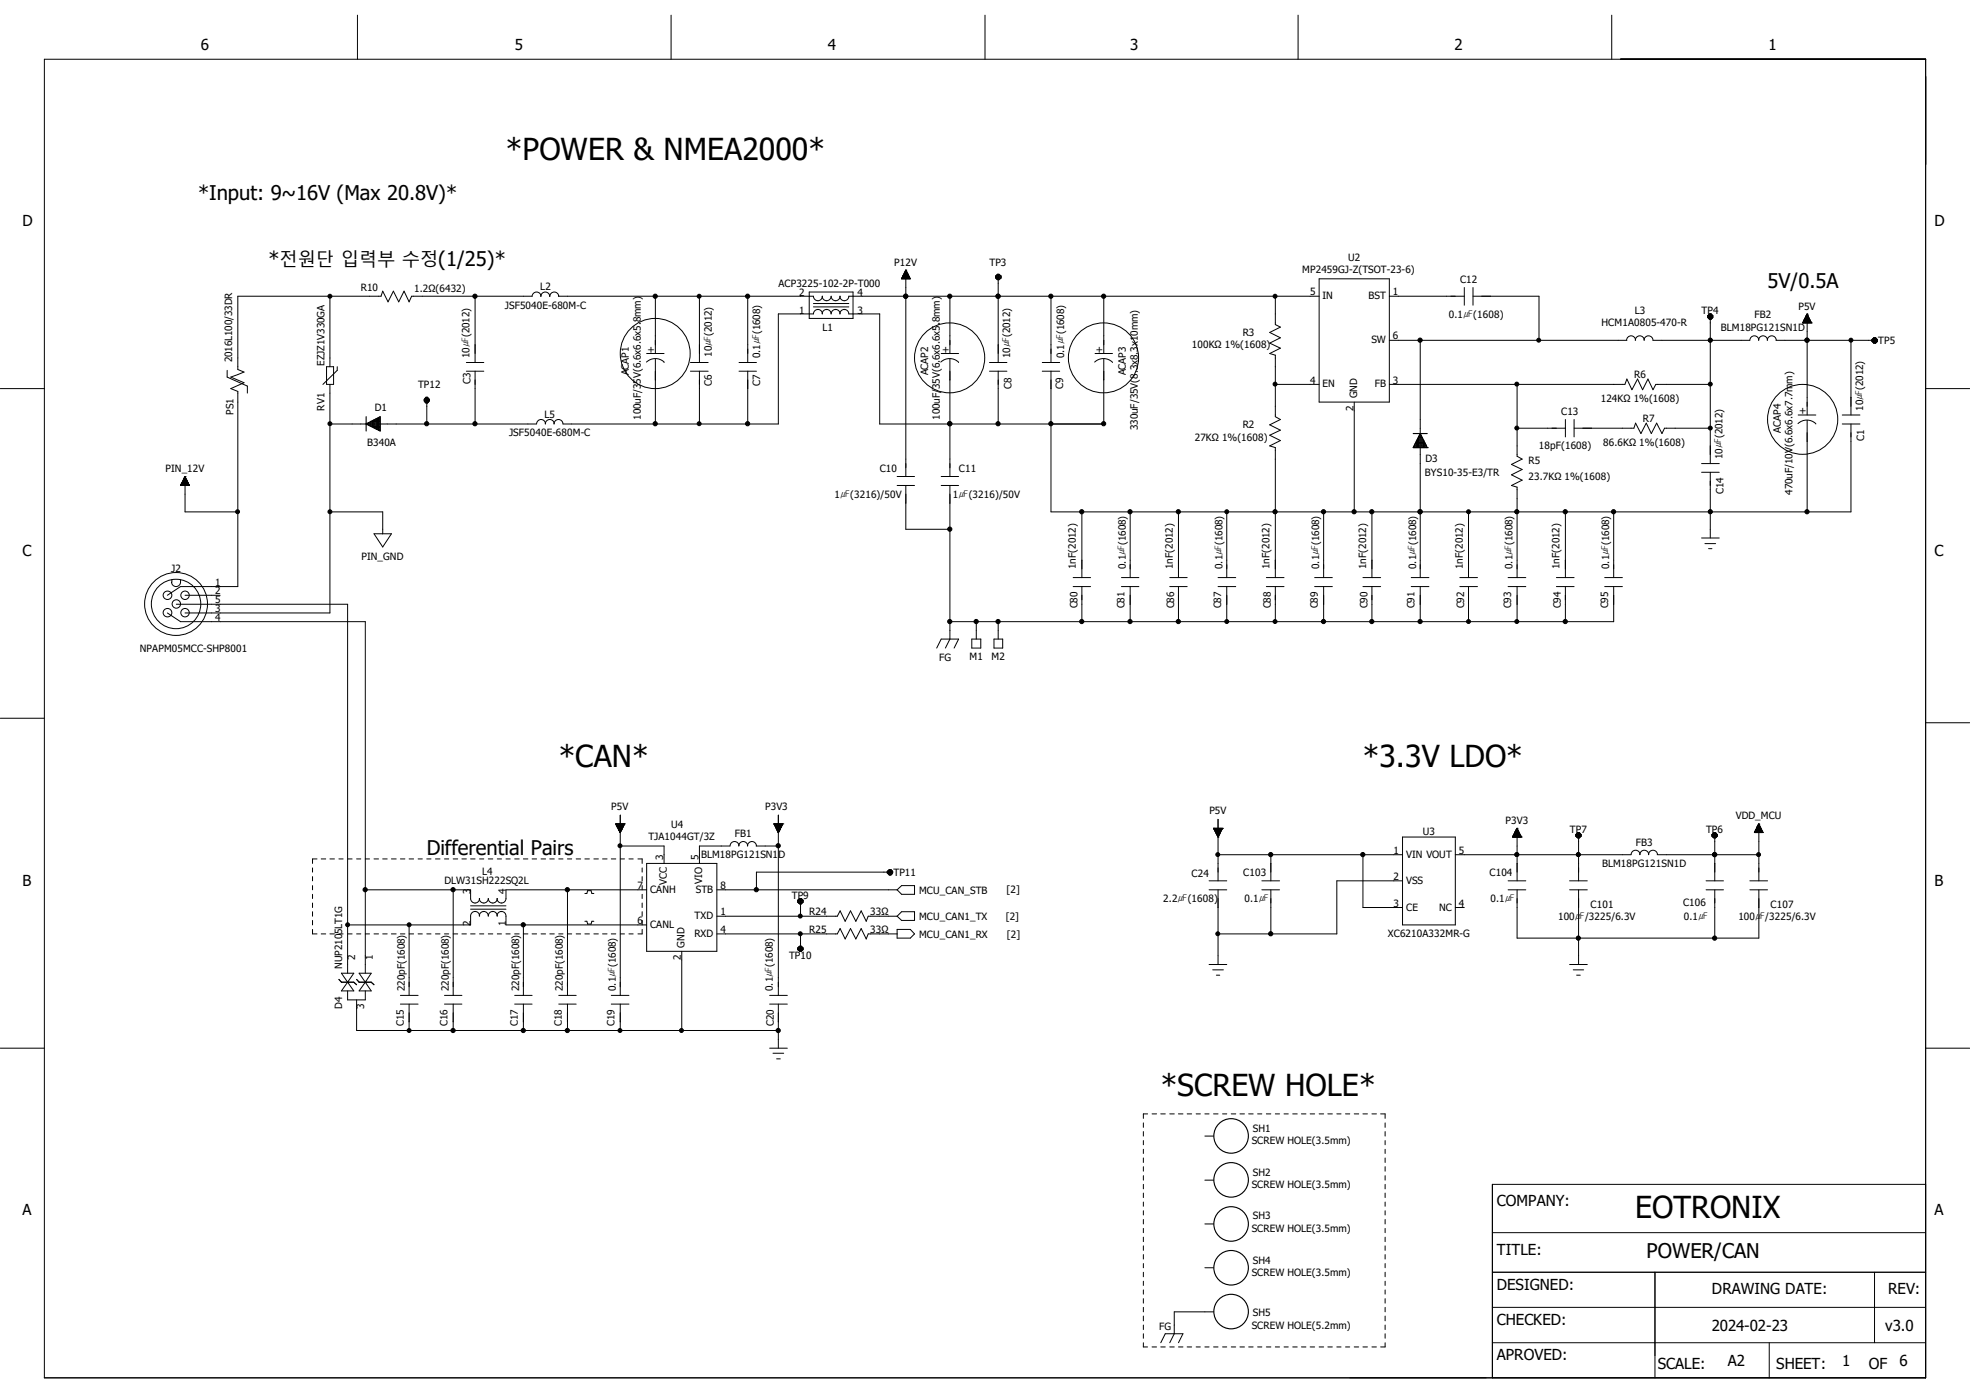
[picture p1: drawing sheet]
<svg xmlns="http://www.w3.org/2000/svg" width="297mm" height="210mm" viewBox="0 0 297 210" stroke-linecap="round" stroke-linejoin="round" font-family="sans-serif">
<g fill="none" stroke="#000" stroke-width=".15">
<path d="M6.7 8.9h283.6v198.8h-283.6zM53.9 2.3v6.6M101.2 2.3v6.6M148.5 2.3v6.6M195.7 2.3v6.6M243 2.3v6.6M0 58.6h6.7M34.2 55.8v1.1l3.1 1.3v1.1M49.2 55.3h1.1v2.7h-1.1zM49.7 58v34.4h-21.8M49.7 44.7v10.6M50.8 55.3v.5l-2.1 2.2"/>
<path d="M64.2 59.9h.3M64.2 59.9l-.2 .3M64.2 59.9v.8M64.3 59.9v4M64.5 59.9l.2 .3M64.5 59.9v.8M70.3 54.7h2.6M70.3 56h2.6M71.6 44.7v10M71.6 56v7.9M84.2 44.7a.68 .68 0 0 0-.6-.7 .68 .68 0 0 0-.7 .7 .68 .68 0 0 0-.7-.7 .68 .68 0 0 0-.7 .7 .66 .66 0 0 0-.6-.7 .66 .66 0 0 0-.7 .7h-18.1l-.4 .8-.8-1.6-.8 1.6-.8-1.6-.8 1.6-.8-1.6-.3 .8h-21.5v11l.9 .4-2 .8 2 .8-2 .9 1.1 .4v29.4h-8.7l-2 1.3M84.2 44.7h38.4a.66 .66 0 0 0 .7 .6 .66 .66 0 0 0 .7-.6 .68 .68 0 0 0 .6 .6 .68 .68 0 0 0 .7-.6 .66 .66 0 0 0 .7 .6 .66 .66 0 0 0 .6-.6 .68 .68 0 0 0 .7 .6 .68 .68 0 0 0 .7-.6h70.9"/>
<path d="M97.5 54.6a1.84 1.84 0 0 1 2.6 .1M97.5 53.3h2.6M98.8 44.7v8.6M98.8 54.1v9.8M104.1 54.7h2.7M104.1 56h2.7M105.5 44.7v10M105.5 56v7.9M111.4 54.7h2.6M111.4 56h2.6M112.7 44.7v10M112.7 56v7.9"/>
<path d="M122 44h6.6v4h-6.6zM122.6 45.8h5.4M122.6 46.3h5.4M123.3 46.7a.57 .57 0 0 0-.7 .6h-5.3v16.6h-32.4a.68 .68 0 0 0-.7-.7 .68 .68 0 0 0-.7 .7M123.3 46.7a.68 .68 0 0 1 .7 .6M124.6 46.7a.57 .57 0 0 0-.6 .6M124.6 46.7a.68 .68 0 0 1 .7 .6 .61 .61 0 0 1 .7-.6M126 46.7a.68 .68 0 0 1 .7 .6M127.3 46.7a.57 .57 0 0 0-.7 .6M127.3 46.7a.68 .68 0 0 1 .7 .6h4.6v16.6h33.8v-9.8M135.9 42h1.3M135.9 42h.1"/>
<path d="M136 41.9h1.2M136 42h1.2M136 41.9v.1M136 41.9h1.1M136.1 41.8h1M136.1 41.7h1M136.1 41.6h.9v.4M136.1 41.5v.5M136.2 41.5h.7M136.2 41.5h.8M136.2 41.4v.6M136.2 41.4h.7v.6"/>
<path d="M136.3 41.4h.6v.6M136.3 41.3v.7M136.3 41.3h.6M136.3 41.2v.8M136.4 41.2h.4M136.4 41.1v.9M136.4 41.1h.3M136.5 40.9h.2v1.1M136.5 40.9h.2M136.5 40.9v1.1M136.5 40.9h.1M136.5 40.8v1.2"/>
<path d="M136.6 40.7h.1M136.6 44.7h.1M136.6 40.7l.6 1.3h-1.3M136.6 40.7v31.1M136.6 40.7l-.7 1.3M136.6 40.8v1.2M136.7 41h-.3v1M136.7 41v1M136.8 41.1v.9M136.9 41.2v.8M137 41.6h-.9v.4M137.1 41.7h-1v.3"/>
<path d="M137.1 41.7v.3M137.1 41.8v.2M137.2 41.9v.1M141.8 54.6a1.89 1.89 0 0 1 2.7 .1M141.9 53.3h2.6M143.2 44.7v8.6M143.2 54.1v17.7M149.2 54.7h2.6M149.2 56h2.6M150.1 41.9l.3 .3M150.1 41.6v.3M150.1 41.9h.8"/>
<path d="M150.1 41.8h.8M150.1 41.6h.8M150.2 42h.6M150.4 41.4h.2M150.4 42.2h.2M150.4 41.4l-.3 .2M150.4 41.4v.8M150.5 44.7h.1M150.5 41.4v13.3M150.5 56v7.9M150.6 41.4l.3 .2M150.6 41.4v.8"/>
<path d="M150.7 42v-.5h-.5v.6M150.9 41.6v.3M150.9 41.9l-.3 .3M157.1 54.7h2.7M157.1 56h2.7M158.5 44.7v10M158.5 56v21.2h120.6v-13.3M165 54.6a1.89 1.89 0 0 1 2.7 .1M165.1 53.3h2.6M166.4 44.7v8.6M192.3 58h6.6M192.3 44.7v4.2l.7 .4-1.6 .8 1.6 .8-1.6 .8 1.6 .8-1.6 .8 .9 .3v9.2l.7 .4-1.6 .9 1.6 .8-1.6 .7 1.6 .8-1.6 .8 .9 .3v19.6"/>
<path d="M198.9 42h10.6v18.6h-10.6zM209.5 44.7h11.3M209.5 58h35.5l.3-.9 .7 1.7 .9-1.7 .7 1.7 .9-1.7 .7 1.7 .4-.8h8.3M209.5 51.3h35.8M214.1 51.3v14.1M220.8 43.3v2.7M222.1 44.7h9.9v6.6M222.1 43.3v2.7M228.7 58v10.8l.8 .4-1.6 .8 1.6 .8-1.6 .8 1.6 .8-1.6 .8 .8 .2v13.7M245.2 51.3a.68 .68 0 0 1 .7-.7 .68 .68 0 0 1 .7 .7 .66 .66 0 0 1 .6-.7 .66 .66 0 0 1 .7 .7M247.9 51.3a.68 .68 0 0 1 .7-.7 .68 .68 0 0 1 .6 .7h14.6a.66 .66 0 0 1 .7-.7 .66 .66 0 0 1 .6 .7 .66 .66 0 0 1 .7-.7 .66 .66 0 0 1 .6 .7 .66 .66 0 0 1 .7-.7 .66 .66 0 0 1 .7 .7M257.5 47.9l.2 .2"/>
<path d="M257.5 47.6v.3M257.5 47.9h.7M257.5 47.7h.7M257.5 47.6h.7M257.6 48h.5M257.7 47.3h.3M257.7 48.1h.3M257.7 47.3l-.2 .3M257.7 47.3v.8M257.9 51.3h.1M257.9 47.3v22.6M258 47.3l.2 .3"/>
<path d="M258 47.3v.8M258.1 48v-.5h-.5v.5M258.2 47.6v.3M258.2 47.9l-.2 .2M267.8 51.3h15.2M271.8 48.7h.1M271.8 48.7h1.3M271.8 48.6h1.3M271.8 48.6h1.2M271.8 48.6v.1M271.9 48.6h1.1v.1M271.9 48.7v-.2h1.1v.2"/>
<path d="M271.9 48.4h1.1M271.9 48.7v-.4h1v.4M271.9 48.3h1M272 48.3h.9M272 48.2v.5M272 48.2h.8M272 48.1v.6M272.1 48.1h.7M272.1 48h.7M272.2 48h.5M272.2 48.7v-.8h.5v.8M272.2 47.8h.5v.9"/>
<path d="M272.3 47.7h.3M272.3 47.6h.3M272.3 47.6v1.1M272.3 47.6h.2M272.4 47.5h.1M272.4 47.5v1.2M272.5 47.4h.1M272.5 51.3h.1M272.5 47.3v15.3M272.5 47.3l.6 1.4M272.5 47.3l-.7 1.4M272.5 47.4l-.1 1.3"/>
<path d="M272.5 47.5v1.2M272.6 47.6v1.1M272.6 47.7h-.4v1M272.6 47.7v1M272.7 47.8h-.5v.9M272.8 48h-.7v.7M272.8 48v.7M272.8 48.1v.6M272.9 48.2v.5M273.1 48.7h.1M279.1 51.3v11.3M282.2 51.5l.3 .2"/>
<path d="M282.2 51.2v.3M282.2 51.5h.8M282.2 51.2h.8M282.5 51.7h.3M282.5 50.9l-.3 .3M282.5 50.9h.3M282.5 50.9v.8M282.6 50.9v.8M282.8 50.9l.2 .3M282.8 50.9v.8M282.9 51.6v-.5h-.5v.5h.6M283 51.2v.3"/>
<path d="M283 51.5l-.2 .2M290.3 58.6h6.7M27.3 73.2v-.1h1.2v.1M27.3 73.1h1.2M27.3 73h1.2v.2M27.3 73v.2M27.3 73h1.1M27.3 72.9h1.1v.3M27.3 72.9v.3M27.4 72.9h1M27.4 73.2v-.4h1v.4M27.4 72.8h1"/>
<path d="M27.5 72.7h.8v.5M27.5 72.7v.5M27.5 72.6h.8M27.5 72.6h.8v.6M27.5 72.6v.6M27.6 72.6h.6M27.6 72.5h.6v.7M27.6 72.4h.6v.8M27.7 72.3h.4v.9M27.7 72.2v1M27.7 72.2h.4M27.7 72.2h.3v1"/>
<path d="M27.7 72.1v1.1M27.8 72.1h.2M27.8 72.1h.2v1.1M27.8 72v1.2M27.8 72h.2M27.9 72v1.2M27.9 71.8h.1M27.9 71.8l-.7 1.4h1.3M27.9 71.8v5.4h8M27.9 71.8l.6 1.4M27.9 71.9v1.3M28.2 72.3h-.6v.9"/>
<path d="M28.2 72.4h-.6v.8M49.7 63.9h5.5M49.7 77.2h8v3.3M57.3 63.9h23.6M64 60.2v.3M64 60.5l.2 .2M64 60.5h.7M64 60.3h.7M64 60.2h.7M64.1 60.1h.5v.5h-.5M64.1 60v.6M64.2 60.7h.3"/>
<path d="M64.7 60.5l-.2 .2M64.7 60.2v.3M80.9 63.9a.66 .66 0 0 1 .7-.7 .66 .66 0 0 1 .6 .7M82.2 63.9a.66 .66 0 0 1 .7-.7 .66 .66 0 0 1 .6 .7M135.3 71.8h2.6M135.3 73.2h2.6M136.6 73.2v6.6h6.6M141.9 71.8h2.6M141.9 73.2h2.6M143.2 63.9h.1M143.2 73.2v23.2l-.7 1.3M163.1 77.2v9.9"/>
<path d="M170.4 77.2v9.9M177.7 77.2v9.9M185 77.2v9.9M192.3 77.2h.1M199.6 77.2v9.9M204.2 60.6v16.6M206.8 77.2v9.9M214.1 77.2h.1M214.1 67.5v19.6M221.4 77.2v9.9M228.7 77.2h.1M228.7 64.6h7.3"/>
<path d="M236 63.2v2.7M236 77.2v9.9M237.3 64.6h9l.3-.8 .8 1.6 .8-1.6 .8 1.6 .8-1.6 .8 1.6 .4-.8h6.9M237.3 63.2v2.7M243.3 77.2v9.9M256.5 71.2h2.7M256.5 69.9h2.7M257.9 77.2h.1M257.9 71.2v9.9M271.1 63.9a1.89 1.89 0 0 1 2.7 0M271.1 62.6h2.7M272.5 63.4v13.8"/>
<path d="M277.7 63.9h2.7M277.7 62.6h2.7M25.2 92.4l2 1.3h27.9v53M25.9 87.4v.4a.66 .66 0 0 0 .7 .6 .66 .66 0 0 0 .6-.6v-.4M26.6 91.1h25.8v55.6M27.9 89.7h5.3M56.4 80.5h2.6l-1.3 2zM141.2 97.7l.7-1.3h2.6l-.7 1.3M146.5 96.4h1.4v1.3h-1.4zM147.2 93.7v2.7M149.9 96.4h1.3v1.3h-1.3zM150.5 93.7v2.7"/>
<path d="M161.8 88.4h2.6M161.8 87.1h2.6M163.1 88.4v5.3M169.1 88.4h2.6M169.1 87.1h2.6M170.4 88.4v5.3M176.4 88.4h2.6M176.4 87.1h2.6M177.7 88.4v5.3M183.6 88.4h2.7M183.6 87.1h2.7M185 88.4v5.3"/>
<path d="M190.9 88.4h2.7M190.9 87.1h2.7M192.3 88.4v5.3M198.2 88.4h2.7M198.2 87.1h2.7M199.6 88.4v5.3M205.5 88.4h2.7M205.5 87.1h2.7M206.8 88.4v5.3M212.8 88.4h2.6M212.8 87.1h2.6M214.1 88.4v5.3"/>
<path d="M220.1 88.4h2.7M220.1 87.1h2.7M221.4 88.4v5.3M227.4 88.4h2.6M227.4 87.1h2.6M228.7 88.4v5.3M234.7 88.4h2.6M234.7 87.1h2.6M236 88.4v5.3M241.9 88.4h2.7M241.9 87.1h2.7M243.3 88.4v5.3h-100.1"/>
<path d="M256.5 81.1h2.7M257 82h1.7M257.6 82.7h.5M0 108.3h6.7M290.3 109h6.7M47.1 130.9v.6M47.1 132.2v.6M47.1 133.5v.7M47.1 134.8v.7M47.1 136.1v.7M47.1 137.5v.6M47.1 138.8v.6"/>
<path d="M47.8 129.5h-.7v.7M48.4 129.5h.7M49.7 129.5h.7M51.1 129.5h.6M52.4 129.5h.7M53.8 129.5h.6M55.1 134.2h15.9v1.3a.66 .66 0 0 0 .6 .6 .66 .66 0 0 0 .7-.6 .68 .68 0 0 0 .6 .6 .68 .68 0 0 0 .7-.6 .66 .66 0 0 0 .7 .6 .66 .66 0 0 0 .6-.6 .68 .68 0 0 0 .7 .6 .68 .68 0 0 0 .7-.6v-1.3h21.2M55.1 129.5h.6M56.4 129.5h.7M57.7 129.5h.7M59 129.5h.7M60.4 129.5h.6"/>
<path d="M61.7 129.5h.7M61.7 139.4v10.7M63 129.5h.7M64.3 129.5h.7M65.7 129.5h.6M67 129.5h.6M68.3 129.5h.7M68.3 134.2v15.9M69.6 129.5h.7M71 129.5h.6M71 138.1v1.3h-18.6M71 137.1h5.3"/>
<path d="M71 136.6h5.3M71.6 137.4a.68 .68 0 0 1 .7 .7M71.6 137.5a.57 .57 0 0 0-.6 .6M72.3 129.5h.6M72.9 137.4a.68 .68 0 0 1 .7 .7M72.9 137.5a.57 .57 0 0 0-.6 .6M73.6 129.5h.7M74.3 137.4a.68 .68 0 0 1 .7 .7M74.3 137.5a.57 .57 0 0 0-.7 .6M75 129.5h.6M75.6 137.4a.68 .68 0 0 1 .7 .7v1.3h21.2M75.6 137.5a.57 .57 0 0 0-.7 .6"/>
<path d="M76.3 129.5h.6M77.6 129.5h.7M78.9 129.5h.7M78.9 139.4v10.7M80.2 129.5h.7M81.6 129.5h.7M82.9 129.5h.7M84.2 129.5h.7M85.6 129.5h.6M85.6 134.2v15.9M86.9 129.5h.6M88.2 134.7h.3l.1-.4h.5l.1 .4h.3"/>
<path d="M88.2 138.9h.3l.1 .4h.5l.1-.4h.3M88.2 129.5h.7M89.5 129.5h.7M90.8 129.5h.7M92.2 129.5h.6M92.8 124.2h.1M92.8 124.2l.7 1.3M92.8 124.2h1.3M92.9 124.2v.1h1.2M92.9 124.3h1.2M92.9 124.2v.3h1.2M93 124.5h1"/>
<path d="M93 124.6h1M93 124.2v.3h1v-.3M93 124.7h.9M93 124.2v.5h.9M93.1 124.8h.8M93.1 124.2v.6h.8v-.6M93.2 124.2v.7h.7M93.2 124.2v.8h.6M93.3 125.1h.5M93.3 124.2v.9M93.3 125.1h.4M93.3 124.2v1"/>
<path d="M93.4 125.3h.2M93.4 124.2v1.1h.2M93.4 124.2v1.2h.2M93.5 124.2v1.3M93.5 129.5h.6M93.5 122.9v27.2M93.5 127.6h6.6v2.6M93.6 124.2v1.2h-.2M93.6 124.2v1.1h-.3M93.7 124.2v1h-.4M93.8 124.2v.9h-.5M93.8 124.2v.7h-.6"/>
<path d="M93.9 124.2v.6M93.9 124.2v.4M94.1 124.2v.2h-1.2M94.1 124.2v.1M94.1 124.2h.1M94.1 124.2l-.6 1.3M94.8 129.5h.7M96.2 129.5h.6v.7M96.8 130.9v.6M96.8 132.2v.6M96.8 133.5v.7M96.8 134.8v.7"/>
<path d="M96.8 136.1v.7M96.8 137.5v.6M96.8 138.8v.6M97.5 130.2h10.6v13.2h-10.6zM108.1 134.2h27.2M108.1 138.1h18.1l.5-.8 .7 1.6 .8-1.6 .8 1.6 .8-1.6 .8 1.6 .3-.8h4.4M110.1 127.6h-4.6v2.6M110.1 127.5a.66 .66 0 0 1 .6-.6 .66 .66 0 0 1 .7 .7M111.4 127.5a.66 .66 0 0 1 .6-.6 .66 .66 0 0 1 .7 .7M112.7 127.5a.66 .66 0 0 1 .7-.6 .66 .66 0 0 1 .6 .7M114 127.6h3.3M116.7 124.2h.1"/>
<path d="M116.7 124.2h1.3M116.7 124.2l.6 1.3 .7-1.3M116.7 124.3h1.3M116.8 124.4h1.1M116.8 124.2v.1h1.1M116.8 124.2v.3h1.1M116.8 124.5h1.1M116.9 124.2v.3h1v-.3M116.9 124.7h.9M116.9 124.2v.5h.9M117 124.2v.6h.8v-.6M117 124.2v.7h.7"/>
<path d="M117 124.8h.7M117.1 124.2v.8h.5M117.1 124.9h.6M117.1 125.1h.5M117.1 124.2v.9h.5M117.2 124.2v1M117.2 124.2v1.1h.3M117.3 125.3h.2M117.3 124.2v1.2M117.3 124.2v1.3h.1M117.3 125.4h.1M117.3 122.9v27.2"/>
<path d="M117.4 124.2v1.3M117.4 124.2v1.2h-.1M117.5 124.2v1.1h-.3M117.6 124.2v1h-.4M117.6 124.2v.9M117.6 124.2v.7M117.7 124.2v.6M117.8 124.2v.4h-.9M117.9 124.2v.2M117.9 124.2v.1M118 124.2h.1M120.3 136l.3 .3"/>
<path d="M120.3 135.7v.3M120.3 136h.8M120.3 135.8h.8M120.3 135.7h.8M120.4 136.1h.5v-.5h-.5v.6M120.6 135.5h.2M120.6 136.3h.2M120.6 135.5l-.3 .2M120.6 135.5v.8M120.7 135.5v2.6M120.8 135.5l.3 .2M120.8 135.5v.8"/>
<path d="M121.1 135.7v.3M121.1 136l-.3 .3M133.8 131.6l.3 .3M133.8 131.4v.2M133.8 131.6h.8M133.8 131.4h.8M134.1 131.9h.2M134.1 131.1l-.3 .3M134.1 131.1h.2M134.1 131.1v.8M134.2 131.1v.8M134.3 131.1l.3 .3"/>
<path d="M134.3 131.1v.8M134.5 131.8v-.6h-.6v.6h.6M134.6 131.4v.2M134.6 131.6l-.3 .3M134.6 131.5h-20.6v2.7M135.3 134.2l.6-.7h2v1.3h-2zM135.3 138.1l.6-.6h2v1.3h-2zM182.3 132.8h2.7M182.3 134.2h2.7M183 124.9h.1M183 124.9h1.3M183 124.9l.6 1.3"/>
<path d="M183 124.9v.1h1.3v-.1M183 125.1h1.2M183.1 124.9v.2h1.1v-.2M183.1 124.9v.3h1v-.3M183.1 125.1h1M183.2 124.9v.4h.9v-.4M183.2 125.3h.9M183.3 125.4h.7M183.3 124.9v.5h.7v-.5M183.3 124.9v.6h.7v-.6M183.3 125.6h.6M183.3 124.9v.7h.6v-.7"/>
<path d="M183.4 125.7h.5M183.4 124.9v.8h.5M183.4 124.9v.9h.4M183.4 125.8h.5M183.5 125.9h.3M183.5 124.9v1h.3v-1M183.5 126h.3M183.6 126.1h.1M183.6 124.9v1.1h.1M183.6 124.9v1.3h.1M183.6 126.2h.1M183.6 128.9h27.9"/>
<path d="M183.6 123.5v9.3M183.6 134.2v11.2M183.7 124.9v1.3M183.7 124.9v1.2M183.8 124.9v1M183.9 124.9v.9M184.3 124.9h.1M184.3 124.9l-.7 1.3M190.2 132.8h2.7M190.2 134.2h2.7M191.6 128.9v3.9M191.6 134.2v6.6"/>
<path d="M205.5 128.9v7.9h6M211.5 132.8h-10v8h-17.9M211.5 126.2h7.9v13.2h-7.9zM219.4 128.9h26.5M219.4 136.8h1.4M227.4 132.8h2.6M227.4 134.2h2.6M228 126.2h.1M228 126.2h1.4M228.1 126.2v-.1h1.2v.1M228.1 126.2h1.3M228.1 126h1.2"/>
<path d="M228.1 126h1.2v.2M228.1 125.9v.3M228.2 125.9h1M228.2 125.8h1M228.2 125.9h1v.3M228.2 125.9v.3M228.3 126.2v-.4h.9v.4M228.3 125.7h.8M228.3 125.7h.8v.5M228.3 125.6v.6M228.3 125.6h.8M228.3 125.6h.7v.6"/>
<path d="M228.3 125.5v.7M228.4 125.5h.6M228.4 125.4h.6v.8M228.4 125.4v.8M228.4 125.4h.6M228.5 125.3h.4v.9M228.6 125.1h.3v1.1M228.6 125.1v1.1M228.6 125.1h.2M228.6 125.1h.2v1.1M228.7 124.9h.1M228.7 124.9v1.3"/>
<path d="M228.7 128.9h.1M228.7 124.9v7.9M228.7 134.2v7.2h36.5v-7.2M228.7 124.9l-.7 1.3M228.7 124.9l.7 1.3M228.8 125h-.2v1.2M228.9 125.2h-.4v1M228.9 125.3h-.4v.9M229.4 126.2h.1M236.6 132.8h2.7M236.6 134.2h2.7M237.6 126.1h.8"/>
<path d="M237.6 125.9h.8M237.6 125.8h.8M237.6 126.1l.3 .2M237.6 125.8v.3M237.7 126.2h.6v-.5h-.6v.5M237.9 125.5h.2M237.9 126.3h.2M237.9 125.5l-.3 .3M237.9 125.5v.8M238 128.9h.1M238 125.5v7.3M238 134.2v11.2"/>
<path d="M238.1 125.5l.3 .3M238.1 125.5v.8M238.4 125.8v.3M238.4 126.1l-.3 .2M245.9 128.8a.66 .66 0 0 1 .7-.6 .66 .66 0 0 1 .6 .7M247.2 128.8a.66 .66 0 0 1 .7-.6 .66 .66 0 0 1 .6 .7M248.5 128.8a.66 .66 0 0 1 .7-.6 .66 .66 0 0 1 .7 .7M249.9 128.9h15.3M257.2 132.8h2.6M257.2 134.2h2.6M258.1 125.8v.3M258.1 126.1l.3 .2"/>
<path d="M258.1 126.1h.8M258.1 125.9h.8M258.1 125.8h.8M258.2 126.2h.6M258.4 125.5h.3M258.4 126.3h.3M258.4 125.5l-.3 .3M258.4 125.5v.8M258.5 128.9h.1M258.5 125.5v7.3M258.5 134.2v7.2M258.7 125.5l.2 .3"/>
<path d="M258.7 125.5v.8M258.8 126.2v-.5h-.6v.5M258.9 125.8v.3M258.9 126.1l-.2 .2M263.8 132.8h2.7M263.8 134.2h2.7M264.6 125.4h1.1v.1M264.6 125.3h1.1M264.6 125.3v.2M264.7 125.3h.9M264.7 125.2h.9v.3M264.7 125.1v.4"/>
<path d="M264.7 125.1h.9M264.8 125.1h.8v.4M264.8 125h.7M264.8 124.9h.7M264.9 124.8h.5v.7M264.9 124.7v.8M264.9 124.7h.5M264.9 124.7h.4M264.9 124.6v.9M265 124.6h.3v.9M265 124.5h.3v1M265 124.5v1"/>
<path d="M265 124.5h.3M265 124.4v1.1M265.1 124.4h.1M265.1 124.3h.1M265.1 124.2v1.3M265.2 124.2h.1M265.2 124.2l-.7 1.3h1.3M265.2 124.2v8.6M265.2 124.2l.6 1.3M265.2 124.3v1.2M265.3 124.4v1.1M265.4 124.8h-.6v.7"/>
<path d="M265.5 124.9h-.7v.6M265.5 124.8v.7M265.5 124.9v.6M265.7 125.3v.2M265.7 125.3h-1.1v.2M265.8 125.4h-1.3v.1M265.8 125.5h.1M0 158h6.7M47.1 140.1v.7h.7M48.4 140.8h.7M49.7 140.8h.7M51.1 140.8h.6"/>
<path d="M51.1 147.7l.4 .4h1.8l.5 .4M51.5 146.7h1.8l-.9 1.4zM52.4 148.1h.1M52.4 140.8h.7M52.4 148.1l.9 1.3h-1.8zM52.4 149.4v1.3h2.7v-1.3M53.8 140.8h.6M53.8 147.7l.3 .4h1.9l.4 .4M53.8 150.7v4.7h63.5M54.1 146.7h1.9l-.9 1.4zM55.1 148.1h.1M55.1 140.8h.6"/>
<path d="M55.1 148.1l.9 1.3h-1.9zM56.4 140.8h.7M57.7 140.8h.7M59 140.8h.7M60.4 140.8h.6M60.4 150.1h2.6M60.4 151.4h2.6M61.7 140.8h.7M61.7 151.4v4M63 140.8h.7M64.3 140.8h.7M65.7 140.8h.6"/>
<path d="M67 140.8h.6M67 150.1h2.6M67 151.4h2.6M68.3 140.8h.7M68.3 151.4v4M69.6 140.8h.7M71 140.8h.6M72.3 140.8h.6M73.6 140.8h.7M75 140.8h.6M76.3 140.8h.6M77.6 140.8h.7"/>
<path d="M77.6 150.1h2.6M77.6 151.4h2.6M78.9 140.8h.7M78.9 151.4v4M80.2 140.8h.7M81.6 140.8h.7M82.9 140.8h.7M84.2 140.8h.7M84.2 150.1h2.7M84.2 151.4h2.7M85.6 140.8h.6M85.6 151.4v4"/>
<path d="M86.9 140.8h.6M88.2 140.8h.7M89.5 140.8h.7M90.8 140.8h.7M92.2 140.8h.6M92.2 150.1h2.6M92.2 151.4h2.6M93.5 140.8h.6M93.5 151.4v4M94.8 140.8h.7M96.8 140.1v.7h-.6M102.8 143.4v12"/>
<path d="M108.1 140.8h18.1l.5-.8 .7 1.6 .8-1.6 .8 1.6 .8-1.6 .8 1.6 .3-.8h4.4M116 158h2.7M116 150.1h2.7M116 151.4h2.7M116.5 158.8h1.7M117.1 159.6h.5M117.3 151.4v6.6M120.3 142.9v.3M120.3 143.2l.3 .2M120.3 143.2h.8M120.3 143h.8M120.3 142.9h.8"/>
<path d="M120.4 142.7v.6M120.4 142.8h.5v.5h-.5M120.6 142.7v.7M120.6 143.4h.2M120.6 142.7h.2M120.6 142.7l-.3 .2M120.7 140.8v2.6M120.8 142.7v.7M120.8 142.7l.3 .2M121.1 142.9v.3M121.1 143.2l-.3 .2M135.3 140.1h1.9l.7 .7-.7 .6h-1.9z"/>
<path d="M182.3 145.4h2.7M182.8 146.2h1.6M183.4 147h.5M236.6 145.4h2.7M237.2 146.2h1.6M237.7 147h.6M238 141.4h.1M290.3 158h6.7M172.4 169.3v.7M172.4 170.6v.7M172.4 172v.6M172.4 173.3v.6"/>
<path d="M172.4 174.6v.7M172.4 175.9v.7M172.4 177.2v.7M172.4 178.6v.6M172.4 179.9v.7M173 167.9h-.6v.7M173.7 167.9h.7M175 167.9h.7M176.4 167.9h.6M177.7 167.9h.7M179 167.9h.7M180.3 167.9h.7"/>
<path d="M181.7 167.9h.6M181.7 171.3h1.3M181.7 177.9h1.3M183 167.9h.6M184.3 167.9h.7M185.6 167.9h.7M186.9 167.9h.7M188.3 167.9h.6M189.6 167.9h.6M190.9 167.9h.7M192.3 167.9h.6M193.6 167.9h.6"/>
<path d="M194.9 167.9h.7M196.2 167.9h.7M197.5 167.9h.7M198.9 167.9h.7M200.2 167.9h.7M201.5 167.9h.7M202.9 167.9h.6M204.2 167.9h.7M205.5 167.9h.7M206.8 167.9h.7M208.2 167.9h.6v.7M208.8 169.3v.7"/>
<path d="M208.8 170.6v.7M208.8 172v.6M208.8 173.3v.6M208.8 174.6v.7M208.8 175.9v.7M208.8 177.2v.7M208.8 178.6v.6M208.8 179.9v.7M290.3 178.6h-65.3v29.1M172.4 181.2v.7M172.4 182.5v.7M172.4 183.9v.6"/>
<path d="M172.4 185.2v.6M172.4 186.5v.7M172.4 187.8v.7M172.4 189.1v.7M172.4 190.5v.6M172.4 191.8v.7M172.4 193.2v.6M172.4 194.5v.6M172.4 195.8v.7M172.4 197.1v.7M172.4 198.4v.7M172.4 199.8v.6"/>
<path d="M181.7 184.5h1.3M181.7 191.1h1.3M183 197.8h-6v3.3l-.6 1.3M208.8 181.2v.7M208.8 182.5v.7M208.8 183.9v.6M208.8 185.2v.6M208.8 186.5v.7M208.8 187.8v.7M208.8 189.1v.7M208.8 190.5v.6M208.8 191.8v.7"/>
<path d="M208.8 193.2v.6M208.8 194.5v.6M208.8 195.8v.7M208.8 197.1v.7M208.8 198.4v.7M208.8 199.8v.6M225 197.1h65.3M225 191.8h65.3M225 185.8h65.3M249.5 191.8v15.9M282.6 191.8v10.6M172.4 202.4v.7h.6"/>
<path d="M172.4 201.1v.7M173.7 203.1h.7M175 203.1h.7M175 202.4l.7-1.3h2.7l-.7 1.3M176.4 203.1h.6M177.7 203.1h.7M179 203.1h.7M180.3 203.1h.7M181.7 203.1h.6M183 203.1h.6M184.3 203.1h.7M185.6 203.1h.7"/>
<path d="M186.9 203.1h.7M188.3 203.1h.6M189.6 203.1h.6M190.9 203.1h.7M192.3 203.1h.6M193.6 203.1h.6M194.9 203.1h.7M196.2 203.1h.7M197.5 203.1h.7M198.9 203.1h.7M200.2 203.1h.7M201.5 203.1h.7"/>
<path d="M202.9 203.1h.6M204.2 203.1h.7M205.5 203.1h.7M206.8 203.1h.7M208.8 201.1v.7M208.8 202.4v.7h-.6M225 202.4h65.3M266.7 202.4v5.3"/>
<circle cx="98.8" cy="53.3" r="5.3"/>
<circle cx="143.2" cy="54" r="5.3"/>
<circle cx="166.4" cy="54" r="5.3"/>
<circle cx="271.8" cy="63.2" r="5.3"/>
<circle cx="25.3" cy="89.8" r=".65"/>
<circle cx="25.3" cy="92.4" r=".65"/>
<circle cx="26.5" cy="91.1" r="4.7"/>
<circle cx="26.5" cy="91.1" r="3.7"/>
<circle cx="26.6" cy="91.1" r=".64"/>
<circle cx="27.9" cy="89.7" r=".64"/>
<circle cx="27.9" cy="92.4" r=".64"/>
</g>
<g fill="none" stroke="#000" stroke-width=".17">
<path d="M55.2 63.9l2.1-1.1v2.2zM55.2 63.9h2.1M55.2 62.8v2.2M55.4 63.8v.2M55.5 63.8h1.8M55.6 63.7v.4h1.7M55.8 63.6v.6M55.9 63.5h1.4M55.9 64.3h1.4M56 63.5v.8M56.2 63.4v1M56.3 63.4h1"/>
<path d="M56.3 63.3v1.2h1M56.5 63.2v1.4M56.6 63.2h.7M56.7 63.2v1.5h.6M56.9 63.1v1.6M57 63h.3M57.1 62.9v2h.2M57.3 62.9v2M213.1 65.4h2.1M213.1 67.3h2M213.1 67.4v.1M213.3 67.1h1.7"/>
<path d="M213.3 67v.5M213.4 66.9h1.5M213.5 66.7h1.3M213.5 66.5h1.2M213.5 66.6v.9M213.7 66.3h.9M213.7 66.2v1.3M213.7 66.2h.8M213.8 66h.6v1.5M213.9 65.8v1.7M213.9 65.8h.4M214 65.6h.2v1.9"/>
<path d="M214.1 65.5v2M214.1 65.4l1.1 2.1h-2.1zM214.1 65.4h.1M214.6 66.3v1.2M214.8 66.8v.7M215 67.1v.4M215.2 67.5h.1"/>
<circle cx="185.6" cy="171.3" r="2.6"/>
<circle cx="185.6" cy="177.9" r="2.6"/>
<circle cx="185.6" cy="184.5" r="2.6"/>
<circle cx="185.6" cy="191.1" r="2.6"/>
<circle cx="185.6" cy="197.7" r="2.6"/>
</g>
<g fill="#000" stroke="#000" stroke-width=".15">
<circle cx="49.7" cy="44.7" r=".3"/>
<circle cx="71.6" cy="44.7" r=".32"/>
<circle cx="98.8" cy="44.7" r=".32"/>
<circle cx="105.4" cy="44.7" r=".3"/>
<circle cx="112.7" cy="44.7" r=".32"/>
<circle cx="136.5" cy="44.7" r=".32"/>
<circle cx="143.2" cy="44.7" r=".32"/>
<circle cx="150.5" cy="44.7" r=".32"/>
<circle cx="158.4" cy="44.7" r=".32"/>
<circle cx="166.4" cy="44.7" r=".32"/>
<circle cx="192.2" cy="57.9" r=".3"/>
<circle cx="192.2" cy="44.7" r=".3"/>
<circle cx="214.1" cy="51.3" r=".32"/>
<circle cx="228.7" cy="57.9" r=".3"/>
<circle cx="232" cy="51.3" r=".3"/>
<circle cx="257.9" cy="57.9" r=".3"/>
<circle cx="257.9" cy="51.3" r=".3"/>
<circle cx="272.4" cy="51.3" r=".32"/>
<circle cx="279.1" cy="51.3" r=".3"/>
<circle cx="35.8" cy="77.2" r=".3"/>
<circle cx="49.7" cy="63.9" r=".3"/>
<circle cx="49.7" cy="77.2" r=".3"/>
<circle cx="64.3" cy="63.9" r=".32"/>
<circle cx="71.6" cy="63.9" r=".32"/>
<circle cx="98.8" cy="63.9" r=".32"/>
<circle cx="105.4" cy="63.9" r=".3"/>
<circle cx="112.7" cy="63.9" r=".32"/>
<circle cx="143.2" cy="79.8" r=".32"/>
<circle cx="143.2" cy="63.9" r=".32"/>
<circle cx="150.5" cy="63.9" r=".32"/>
<circle cx="158.4" cy="63.9" r=".32"/>
<circle cx="163.1" cy="77.2" r=".32"/>
<circle cx="166.4" cy="63.9" r=".32"/>
<circle cx="170.4" cy="77.2" r=".32"/>
<circle cx="177.7" cy="77.2" r=".32"/>
<circle cx="185" cy="77.2" r=".3"/>
<circle cx="192.2" cy="77.2" r=".3"/>
<circle cx="199.5" cy="77.2" r=".32"/>
<circle cx="204.2" cy="77.2" r=".32"/>
<circle cx="206.8" cy="77.2" r=".32"/>
<circle cx="214.1" cy="77.2" r=".32"/>
<circle cx="221.4" cy="77.2" r=".3"/>
<circle cx="228.7" cy="77.2" r=".3"/>
<circle cx="228.7" cy="64.5" r=".3"/>
<circle cx="236" cy="77.2" r=".32"/>
<circle cx="243.3" cy="77.2" r=".32"/>
<circle cx="257.9" cy="77.2" r=".3"/>
<circle cx="257.9" cy="64.5" r=".3"/>
<circle cx="272.4" cy="77.2" r=".32"/>
<circle cx="143.2" cy="93.7" r=".32"/>
<circle cx="147.2" cy="93.7" r=".32"/>
<circle cx="150.5" cy="93.7" r=".32"/>
<circle cx="163.1" cy="93.7" r=".32"/>
<circle cx="170.4" cy="93.7" r=".32"/>
<circle cx="177.7" cy="93.7" r=".32"/>
<circle cx="185" cy="93.7" r=".3"/>
<circle cx="192.2" cy="93.7" r=".3"/>
<circle cx="199.5" cy="93.7" r=".32"/>
<circle cx="206.8" cy="93.7" r=".32"/>
<circle cx="214.1" cy="93.7" r=".32"/>
<circle cx="221.4" cy="93.7" r=".3"/>
<circle cx="228.7" cy="93.7" r=".3"/>
<circle cx="236" cy="93.7" r=".32"/>
<circle cx="52.4" cy="139.4" r=".3"/>
<circle cx="55.1" cy="134.1" r=".32"/>
<circle cx="61.7" cy="139.4" r=".3"/>
<circle cx="68.3" cy="134.1" r=".32"/>
<circle cx="78.9" cy="139.4" r=".32"/>
<circle cx="85.5" cy="134.1" r=".32"/>
<circle cx="93.5" cy="127.5" r=".3"/>
<circle cx="114" cy="134.1" r=".32"/>
<circle cx="117.3" cy="127.5" r=".32"/>
<circle cx="120.7" cy="138.1" r=".3"/>
<circle cx="183.6" cy="128.8" r=".3"/>
<circle cx="191.6" cy="128.8" r=".32"/>
<circle cx="205.5" cy="128.8" r=".32"/>
<circle cx="228.7" cy="128.8" r=".3"/>
<circle cx="238" cy="128.8" r=".3"/>
<circle cx="258.5" cy="128.8" r=".32"/>
<circle cx="265.1" cy="128.8" r=".3"/>
<circle cx="61.7" cy="155.4" r=".3"/>
<circle cx="68.3" cy="155.4" r=".32"/>
<circle cx="78.9" cy="155.4" r=".32"/>
<circle cx="85.5" cy="155.4" r=".32"/>
<circle cx="93.5" cy="155.4" r=".3"/>
<circle cx="102.7" cy="155.4" r=".3"/>
<circle cx="117.3" cy="155.4" r=".32"/>
<circle cx="120.7" cy="140.8" r=".3"/>
<circle cx="183.6" cy="140.8" r=".3"/>
<circle cx="191.6" cy="140.8" r=".32"/>
<circle cx="238" cy="141.4" r=".3"/>
<circle cx="258.5" cy="141.4" r=".32"/>
</g>
<g font-size="4.6">
<text x="76.3" y="24.2">*POWER &amp; NMEA2000*</text>
<text x="84.2" y="115.6">*CAN*</text>
<text x="205.5" y="115.6">*3.3V LDO*</text>
<text x="175" y="165.3">*SCREW HOLE*</text>
<text x="246.5" y="183.6">EOTRONIX</text>
</g>
<g font-size="3.1">
<text x="29.9" y="30.1">*Input: 9~16V (Max 20.8V)*</text>
<text x="40.5" y="40">*전원단 입력부 수정(1/25)*</text>
<text x="266.5" y="43.3">5V/0.5A</text>
<text x="64.3" y="128.9">Differential Pairs</text>
<text x="248.2" y="189.7">POWER/CAN</text>
</g>
<g font-size="2.3">
<text x="30.3" y="7.6">6</text>
<text x="77.6" y="7.6">5</text>
<text x="124.8" y="7.6">4</text>
<text x="170.4" y="7.6">3</text>
<text x="219.3" y="7.6">2</text>
<text x="266.6" y="7.6">1</text>
<text x="3.4" y="34.1">D</text>
<text x="291.6" y="34.1">D</text>
<text x="3.4" y="83.8">C</text>
<text x="291.6" y="83.8">C</text>
<text x="3.4" y="133.5">B</text>
<text x="291.6" y="133.5">B</text>
<text x="3.4" y="183.2">A</text>
<text x="225.7" y="181.9">COMPANY:</text>
<text x="291.6" y="183.2">A</text>
<text x="225.7" y="189.1">TITLE:</text>
<text x="225.7" y="194.5">DESIGNED:</text>
<text x="258.1" y="195.1">DRAWING DATE:</text>
<text x="284.6" y="195.1">REV:</text>
<text x="225.7" y="199.8">CHECKED:</text>
<text x="258.1" y="200.6">2024-02-23</text>
<text x="284.2" y="200.6">v3.0</text>
<text x="225.7" y="205.1">APROVED:</text>
<text x="249.9" y="206.4">SCALE:</text>
<text x="260.5" y="205.9">A2</text>
<text x="267.8" y="206.4">SHEET:</text>
<text x="277.7" y="205.9">1</text>
<text x="281.8" y="206.4">OF</text>
<text x="286.4" y="205.9">6</text>
</g>
<g font-size="1.5">
<text x="134.8" y="40">P12V</text>
<text x="149.2" y="40">TP3</text>
<text x="196.3" y="41.2">MP2459GJ-Z(TSOT-23-6)</text>
<text x="203.2" y="39.4">U2</text>
<text x="54.4" y="43.9">R10</text>
<text x="62.4" y="44">1.2Ω(6432)</text>
<text x="76.1" y="46.5">JSF5040E-680M-C</text>
<text x="81.4" y="43.8">L2</text>
<text x="117.3" y="43.2">ACP3225-102-2P-T000</text>
<text x="120.5" y="47.3">1</text>
<text x="120.5" y="44.7">2</text>
<text x="129.3" y="44.7">4</text>
<text x="129.3" y="47.3">3</text>
<text x="197.5" y="44.5">5</text>
<text x="199.4" y="45.1">IN</text>
<text x="206.3" y="45.1">BST</text>
<text x="210" y="44.5">1</text>
<text x="218.4" y="47.9">0.1㎌(1608)</text>
<text x="220.1" y="42.7">C12</text>
<text x="246.5" y="47.3">L3</text>
<text x="256.5" y="47.3">TP4</text>
<text x="271.1" y="46.7">P5V</text>
<text x="70.8" y="54" transform="rotate(-90 70.8 54)">10㎌(2012)</text>
<text x="97.6" y="53.2">+</text>
<text x="107.3" y="53.8" transform="rotate(-90 107.3 53.8)">10㎌(2012)</text>
<text x="114.6" y="54" transform="rotate(-90 114.6 54)">0.1㎌(1608)</text>
<text x="124" y="49.9">L1</text>
<text x="142" y="53.2">+</text>
<text x="152.3" y="54" transform="rotate(-90 152.3 54)">10㎌(2012)</text>
<text x="160.4" y="54" transform="rotate(-90 160.4 54)">0.1㎌(1608)</text>
<text x="165.2" y="53.2">+</text>
<text x="179.7" y="52.5">100KΩ 1%(1608)</text>
<text x="187.4" y="50.6">R3</text>
<text x="206.8" y="51.8">SW</text>
<text x="210" y="51.2">6</text>
<text x="241.5" y="49.2">HCM1A0805-470-R</text>
<text x="259.5" y="49.9">BLM18PG121SN1D</text>
<text x="264.5" y="48">FB2</text>
<text x="283.2" y="51.9">TP5</text>
<text x="35" y="54.6" transform="rotate(-90 35 54.6)">2016L100/33DR</text>
<text x="48.9" y="55.2" transform="rotate(-90 48.9 55.2)">EZJZ1V330GA</text>
<text x="63" y="58.5">TP12</text>
<text x="71" y="58" transform="rotate(-90 71 58)">C3</text>
<text x="94.8" y="56.6" transform="rotate(-90 94.8 56.6)">ACAP1</text>
<text x="107.3" y="58.1" transform="rotate(-90 107.3 58.1)">C6</text>
<text x="114.6" y="58.1" transform="rotate(-90 114.6 58.1)">C7</text>
<text x="139.9" y="56.6" transform="rotate(-90 139.9 56.6)">ACAP2</text>
<text x="152.5" y="58.6" transform="rotate(-90 152.5 58.6)">C8</text>
<text x="160.3" y="58.6" transform="rotate(-90 160.3 58.6)">C9</text>
<text x="169.7" y="56.6" transform="rotate(-90 169.7 56.6)">ACAP3</text>
<text x="197.5" y="57.8">4</text>
<text x="199.4" y="58.4">EN</text>
<text x="207.3" y="58.4">FB</text>
<text x="210" y="57.8">3</text>
<text x="246.4" y="57">R6</text>
<text x="35.2" y="62.5" transform="rotate(-90 35.2 62.5)">PS1</text>
<text x="48.9" y="61.9" transform="rotate(-90 48.9 61.9)">RV1</text>
<text x="56.5" y="61.9">D1</text>
<text x="76.8" y="65.7">JSF5040E-680M-C</text>
<text x="82.1" y="63">L5</text>
<text x="96.6" y="63.3" transform="rotate(-90 96.6 63.3)">100uF/35V(6.6x6.6x5.8mm)</text>
<text x="141.7" y="63.3" transform="rotate(-90 141.7 63.3)">100uF/35V(6.6x6.6x5.8mm)</text>
<text x="171.5" y="64.9" transform="rotate(-90 171.5 64.9)">330uF/35V(8.3x8.3x10mm)</text>
<text x="187.4" y="64.6">R2</text>
<text x="204" y="61.9" transform="rotate(-90 204 61.9)">2</text>
<text x="204.6" y="60.1" transform="rotate(-90 204.6 60.1)">GND</text>
<text x="235.4" y="62.6">C13</text>
<text x="241.3" y="60.6">124KΩ 1%(1608)</text>
<text x="247.7" y="63.6">R7</text>
<text x="268.5" y="65.2" transform="rotate(-90 268.5 65.2)">ACAP4</text>
<text x="271.3" y="62.4">+</text>
<text x="280.9" y="61.9" transform="rotate(-90 280.9 61.9)">10㎌(2012)</text>
<text x="25" y="71.2">PIN_12V</text>
<text x="55.4" y="67.2">B340A</text>
<text x="132.6" y="71.2">C10</text>
<text x="144.6" y="71.2">C11</text>
<text x="180.1" y="66.4">27KΩ 1%(1608)</text>
<text x="214.8" y="71.7">BYS10-35-E3/TR</text>
<text x="214.9" y="69.7">D3</text>
<text x="230.5" y="69.9">R5</text>
<text x="232" y="67.7">18pF(1608)</text>
<text x="241.7" y="67.2">86.6KΩ 1%(1608)</text>
<text x="259.7" y="69.2" transform="rotate(-90 259.7 69.2)">10㎌(2012)</text>
<text x="281.1" y="66.5" transform="rotate(-90 281.1 66.5)">C1</text>
<text x="125.8" y="75">1㎌(3216)/50V</text>
<text x="143.7" y="75">1㎌(3216)/50V</text>
<text x="230.5" y="72.4">23.7KΩ 1%(1608)</text>
<text x="259.8" y="74.5" transform="rotate(-90 259.8 74.5)">C14</text>
<text x="270.3" y="74.6" transform="rotate(-90 270.3 74.6)">470uF/10V(6.6x6.6x7.7mm)</text>
<text x="25.8" y="86.2">J2</text>
<text x="32.4" y="88.3">1</text>
<text x="32.4" y="89.6">2</text>
<text x="54.5" y="84.5">PIN_GND</text>
<text x="162.2" y="85.8" transform="rotate(-90 162.2 85.8)">1nF(2012)</text>
<text x="169.7" y="85.8" transform="rotate(-90 169.7 85.8)">0.1㎌(1608)</text>
<text x="176.8" y="85.8" transform="rotate(-90 176.8 85.8)">1nF(2012)</text>
<text x="184.3" y="85.8" transform="rotate(-90 184.3 85.8)">0.1㎌(1608)</text>
<text x="191.4" y="85.8" transform="rotate(-90 191.4 85.8)">1nF(2012)</text>
<text x="198.9" y="85.8" transform="rotate(-90 198.9 85.8)">0.1㎌(1608)</text>
<text x="206" y="85.8" transform="rotate(-90 206 85.8)">1nF(2012)</text>
<text x="213.5" y="85.8" transform="rotate(-90 213.5 85.8)">0.1㎌(1608)</text>
<text x="220.6" y="85.8" transform="rotate(-90 220.6 85.8)">1nF(2012)</text>
<text x="228.1" y="85.8" transform="rotate(-90 228.1 85.8)">0.1㎌(1608)</text>
<text x="235.1" y="85.8" transform="rotate(-90 235.1 85.8)">1nF(2012)</text>
<text x="242.6" y="85.8" transform="rotate(-90 242.6 85.8)">0.1㎌(1608)</text>
<text x="32.4" y="92.3">3</text>
<text x="32.4" y="93.6">4</text>
<text x="32.4" y="91">5</text>
<text x="162.4" y="91.7" transform="rotate(-90 162.4 91.7)">C80</text>
<text x="169.5" y="91.7" transform="rotate(-90 169.5 91.7)">C81</text>
<text x="177" y="91.7" transform="rotate(-90 177 91.7)">C86</text>
<text x="184.1" y="91.7" transform="rotate(-90 184.1 91.7)">C87</text>
<text x="191.6" y="91.7" transform="rotate(-90 191.6 91.7)">C88</text>
<text x="198.7" y="91.7" transform="rotate(-90 198.7 91.7)">C89</text>
<text x="206.2" y="91.7" transform="rotate(-90 206.2 91.7)">C90</text>
<text x="213.3" y="91.7" transform="rotate(-90 213.3 91.7)">C91</text>
<text x="220.8" y="91.7" transform="rotate(-90 220.8 91.7)">C92</text>
<text x="227.8" y="91.7" transform="rotate(-90 227.8 91.7)">C93</text>
<text x="235.3" y="91.7" transform="rotate(-90 235.3 91.7)">C94</text>
<text x="242.4" y="91.7" transform="rotate(-90 242.4 91.7)">C95</text>
<text x="21.1" y="98.3">NPAPM05MCC-SHP8001</text>
<text x="141.6" y="99.7">FG</text>
<text x="146.2" y="99.6">M1</text>
<text x="149.5" y="99.6">M2</text>
<text x="92.2" y="122.1">P5V</text>
<text x="101.2" y="124.9">U4</text>
<text x="115.4" y="122.1">P3V3</text>
<text x="182.3" y="122.8">P5V</text>
<text x="214.5" y="125.9">U3</text>
<text x="227" y="124.2">P3V3</text>
<text x="236.7" y="125.5">TP7</text>
<text x="257.2" y="125.5">TP6</text>
<text x="261.7" y="123.5">VDD_MCU</text>
<text x="72.7" y="131.9">L4</text>
<text x="97.7" y="126.7">TJA1044GT/3Z</text>
<text x="100" y="129.6" transform="rotate(-90 100 129.6)">3</text>
<text x="105.3" y="129.6" transform="rotate(-90 105.3 129.6)">5</text>
<text x="105.7" y="129.4">BLM18PG121SN1D</text>
<text x="110.8" y="126.2">FB1</text>
<text x="210.1" y="128.7">1</text>
<text x="212" y="129.3">VIN VOUT</text>
<text x="220" y="128.7">5</text>
<text x="241.6" y="130.7">BLM18PG121SN1D</text>
<text x="246.6" y="127.6">FB3</text>
<text x="67" y="133.3">DLW31SH222SQ2L</text>
<text x="71" y="134.8" transform="rotate(-90 71 134.8)">3</text>
<text x="76.3" y="134.8" transform="rotate(-90 76.3 134.8)">4</text>
<text x="96.1" y="134">7</text>
<text x="98" y="134.6">CANH</text>
<text x="100.5" y="133.4" transform="rotate(-90 100.5 133.4)">VCC</text>
<text x="104.9" y="134.6">STB</text>
<text x="105.9" y="133.2" transform="rotate(-90 105.9 133.2)">VIO</text>
<text x="108.6" y="134">8</text>
<text x="119.4" y="135.5">TP9</text>
<text x="134.7" y="132.1">TP11</text>
<text x="138.6" y="134.7">MCU_CAN_STB</text>
<text x="151.8" y="134.7">[2]</text>
<text x="175.4" y="136">2.2㎌(1608)</text>
<text x="179.7" y="132.2">C24</text>
<text x="187.5" y="132">C103</text>
<text x="187.6" y="136">0.1㎌</text>
<text x="210.1" y="132.7">2</text>
<text x="210.1" y="136.7">3</text>
<text x="212" y="133.3">VSS</text>
<text x="212" y="137.3">CE</text>
<text x="217" y="137.3">NC</text>
<text x="220" y="136.7">4</text>
<text x="224.6" y="132">C104</text>
<text x="224.7" y="136">0.1㎌</text>
<text x="239.8" y="136.8">C101</text>
<text x="253.7" y="136.7">C106</text>
<text x="267" y="136.8">C107</text>
<text x="71" y="139.6" transform="rotate(-90 71 139.6)">2</text>
<text x="76.3" y="139.6" transform="rotate(-90 76.3 139.6)">1</text>
<text x="96.1" y="139.3">6</text>
<text x="98" y="139.9">CANL</text>
<text x="103.2" y="142.9" transform="rotate(-90 103.2 142.9)">GND</text>
<text x="104.7" y="141.2">RXD</text>
<text x="104.7" y="138.6">TXD</text>
<text x="108.6" y="138">1</text>
<text x="108.6" y="140.6">4</text>
<text x="122" y="138">R24</text>
<text x="122" y="140.6">R25</text>
<text x="131.2" y="138">33Ω</text>
<text x="131.2" y="140.6">33Ω</text>
<text x="138.6" y="138.8">MCU_CAN1_TX</text>
<text x="138.6" y="141.4">MCU_CAN1_RX</text>
<text x="151.6" y="138.6">[2]</text>
<text x="151.8" y="141.4">[2]</text>
<text x="209.3" y="141.3">XC6210A332MR-G</text>
<text x="234.9" y="138.6">100㎌/3225/6.3V</text>
<text x="253.9" y="138.6">0.1㎌</text>
<text x="262.1" y="138.6">100㎌/3225/6.3V</text>
<text x="51.6" y="146.1" transform="rotate(-90 51.6 146.1)">NUP2105LT1G</text>
<text x="53.6" y="144.7" transform="rotate(-90 53.6 144.7)">2</text>
<text x="56.2" y="144.7" transform="rotate(-90 56.2 144.7)">1</text>
<text x="61" y="149.4" transform="rotate(-90 61 149.4)">220pF(1608)</text>
<text x="67.6" y="149.4" transform="rotate(-90 67.6 149.4)">220pF(1608)</text>
<text x="78.3" y="149.4" transform="rotate(-90 78.3 149.4)">220pF(1608)</text>
<text x="84.9" y="149.4" transform="rotate(-90 84.9 149.4)">220pF(1608)</text>
<text x="92.8" y="149.4" transform="rotate(-90 92.8 149.4)">0.1㎌(1608)</text>
<text x="102.7" y="144.8" transform="rotate(-90 102.7 144.8)">2</text>
<text x="116.5" y="149.4" transform="rotate(-90 116.5 149.4)">0.1㎌(1608)</text>
<text x="119" y="144.6">TP10</text>
<text x="51.6" y="152.1" transform="rotate(-90 51.6 152.1)">D4</text>
<text x="54.9" y="152.2" transform="rotate(-90 54.9 152.2)">3</text>
<text x="60.9" y="154.7" transform="rotate(-90 60.9 154.7)">C15</text>
<text x="67.5" y="154.7" transform="rotate(-90 67.5 154.7)">C16</text>
<text x="78.1" y="154.7" transform="rotate(-90 78.1 154.7)">C17</text>
<text x="84.7" y="154.7" transform="rotate(-90 84.7 154.7)">C18</text>
<text x="92.7" y="154.7" transform="rotate(-90 92.7 154.7)">C19</text>
<text x="116.7" y="154.7" transform="rotate(-90 116.7 154.7)">C20</text>
<text x="188.7" y="172.5">SCREW HOLE(3.5mm)</text>
<text x="188.9" y="170.6">SH1</text>
<text x="188.7" y="179.1">SCREW HOLE(3.5mm)</text>
<text x="188.9" y="177.2">SH2</text>
<text x="188.7" y="185.7">SCREW HOLE(3.5mm)</text>
<text x="188.9" y="183.9">SH3</text>
<text x="188.9" y="190.5">SH4</text>
<text x="188.7" y="192.3">SCREW HOLE(3.5mm)</text>
<text x="174.8" y="200.4">FG</text>
<text x="188.7" y="200.3">SCREW HOLE(5.2mm)</text>
<text x="188.9" y="198.4">SH5</text>
</g>
</svg>
